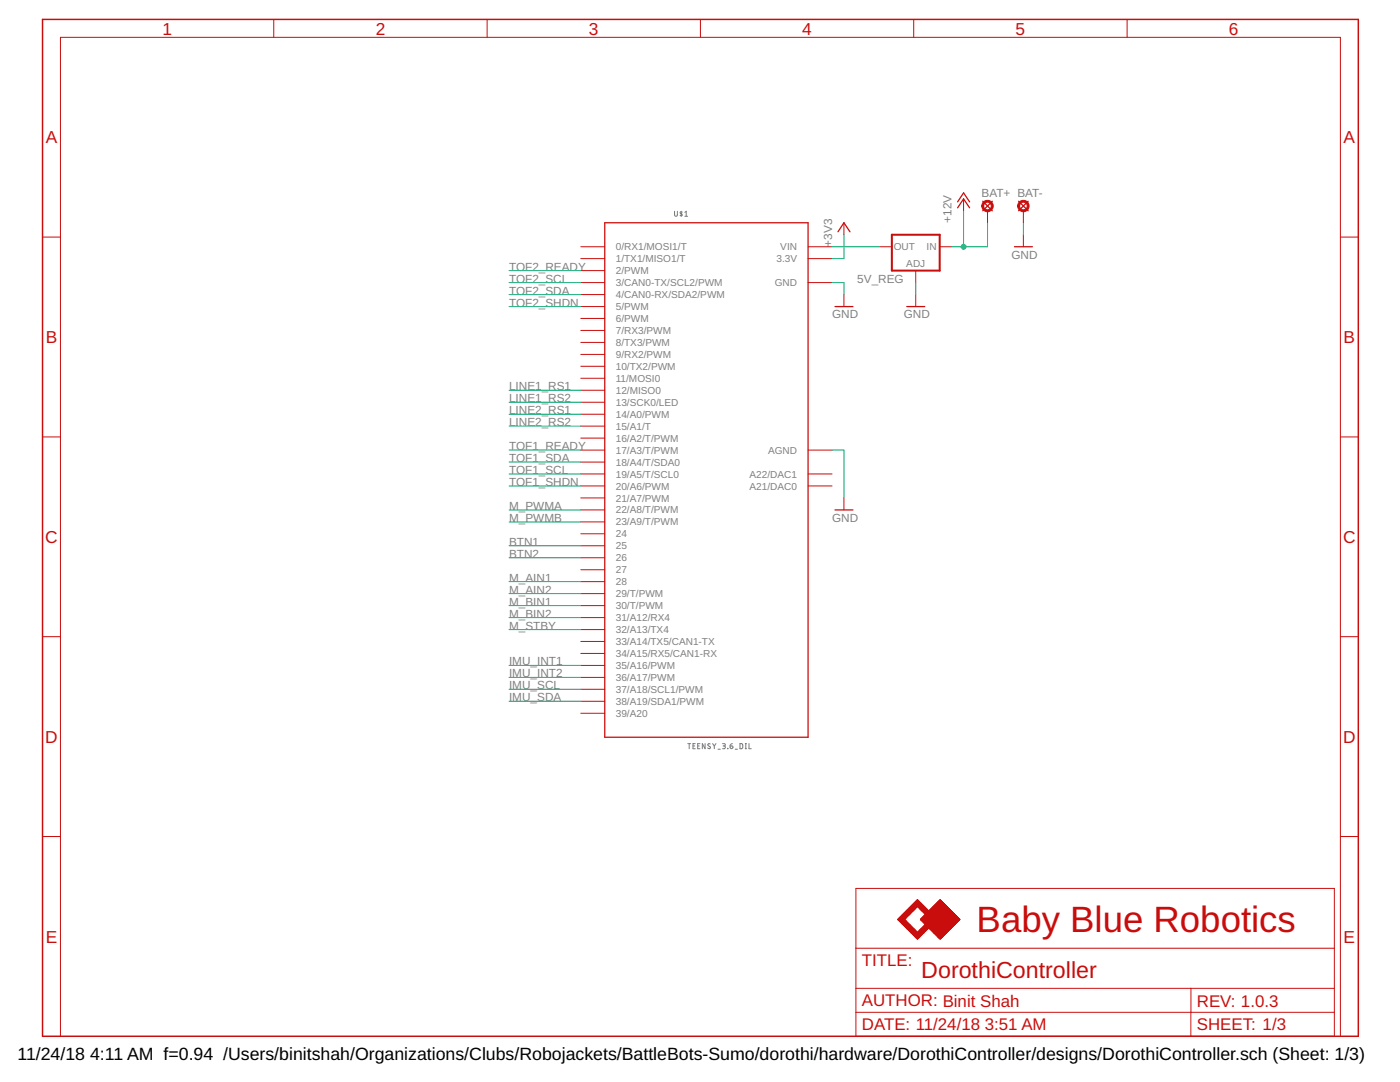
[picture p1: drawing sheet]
<svg xmlns="http://www.w3.org/2000/svg" width="279mm" height="216mm" viewBox="0 0 279 216" stroke-linecap="round" stroke-linejoin="round" font-family="sans-serif">
<g fill="none" stroke="#808080" stroke-width=".21">
<path d="M134.6 42.2v.7l.3 .3 .2-.2 .1-.8M136 42.2v1M136.2 42.3h-.3l-.2 .1 .4 .4v.2h-.4M136.7 42.4l.2-.2v1M136.7 43.2h.5M137.3 148.4h.5M137.5 148.4v1M138.3 148.8h.3M138.7 148.4h-.4v1h.4M139.2 148.8h.4M139.7 148.4h-.5v1h.5M140.7 148.4v1l-.5-1v1"/>
<path d="M141.7 148.5l-.2-.1-.2 .2 .5 .5v.2l-.2 .1-.4-.2M142.2 148.4l.4 .5M142.6 148.9v.5M142.9 148.4l-.3 .5M143.3 149.5h.4M144.2 148.4l.5 .1v.3h-.4M144.5 148.8l.2 .1 .1 .3-.2 .2h-.4M145.2 149.4h.1M145.7 148.8h.3a.28 .28 0 0 1 .3 .4 .28 .28 0 0 1-.3 .2 .28 .28 0 0 1-.3-.3zM146.2 148.4l-.4 .1-.1 .3M146.7 149.5h.5M147.7 148.4h.4l.1 .2v.5l-.1 .3h-.4z"/>
<path d="M148.7 148.4h.3M148.7 149.4h.3M148.8 148.4v1M149.5 148.4v1h.4"/>
</g>
<path d="M8.5 3.9h262.6v202.9h-262.6z" fill="none" stroke="#c90d0c" stroke-width=".3"/>
<g fill="none" stroke="#c90d0c" stroke-width=".2">
<path d="M54.6 3.9v3.6M97.2 3.9v3.6M139.8 3.9v3.6M182.4 3.9v3.6M224.9 3.9v3.6M192.3 39.7v2.4M8.5 47.3h3.6M115.9 58.8h4.8M115.9 56.4h4.8M115.9 54h4.8M115.9 51.6h4.8M115.9 49.2h4.8"/>
<path d="M161.3 56.4h4.8M161.3 51.6h4.8M161.3 49.2h4.8M168.4 44.4v2.4M168.4 58.8v2.4M175.6 49.2h2.4M182.8 54v2.4M182.8 58.8v2.4M187.5 49.2h2.4M197.1 42.1v2.3M204.2 42.1v2.3M204.2 46.8v2.4"/>
<path d="M267.5 47.3h3.6M115.9 77.9h4.8M115.9 75.5h4.8M115.9 73.1h4.8M115.9 70.7h4.8M115.9 68.3h4.8M115.9 65.9h4.8M115.9 63.5h4.8M115.9 61.2h4.8M8.5 87.2h3.6M115.9 89.8h4.8M115.9 99.4h4.8"/>
<path d="M115.9 97h4.8M115.9 94.6h4.8M115.9 92.2h4.8M115.9 87.4h4.8M115.9 85h4.8M115.9 82.7h4.8M115.9 80.3h4.8M161.3 89.8h4.8M161.3 97h4.8M161.3 94.6h4.8M168.4 99.4v2.3M267.5 87.2h3.6"/>
<path d="M115.9 104.1h4.8M115.9 101.7h4.8M115.9 106.5h4.8M115.9 108.9h4.8M115.9 111.3h4.8M115.9 113.7h4.8M115.9 116.1h4.8M115.9 118.4h4.8M8.5 127h3.6M115.9 120.8h4.8M115.9 123.2h4.8M115.9 125.6h4.8"/>
<path d="M115.9 128h4.8M115.9 130.4h4.8M115.9 132.8h4.8M115.9 135.2h4.8M115.9 137.5h4.8M115.9 139.9h4.8M267.5 127h3.6M115.9 142.3h4.8M8.5 166.9h3.6M170.8 177.3h95.5v29.5h-95.5zM182.6 180h.9M182.7 179.9h.8"/>
<path d="M182.8 179.9h.7M182.8 179.8h.6M182.9 179.8h.4M182.9 179.7h.4M183 179.6h.2M183.1 179.5h.1M187.2 180h.9M187.2 179.9h.8M187.3 179.9h.7M187.3 179.8h.6M187.4 179.8h.5M187.4 179.7h.4"/>
<path d="M187.5 179.7h.3M187.5 179.6h.2M187.6 179.6h.1M187.6 179.5h.1M267.5 166.9h3.6M170.8 197.2h95.5M170.8 189.2h95.5M179.2 183.5h1.4M179.2 183.5l1.4 .1M179.3 183.6h1.4M179.3 183.6l1.4 .1M179.4 183.7h1.4"/>
<path d="M179.5 183.7l1.3 .1M179.5 183.8h1.4M179.5 183.1h1.4M179.5 183.8l1.4 .1M179.6 183.9h1.4M179.6 183.9l1.4 .1M179.7 184h1.4M179.7 184l1.4 .1M179.8 184.1h1.4M179.9 184.1l1.3 .1M179.9 184.2h1.4M179.9 184.2l1.4 .1"/>
<path d="M180 184.3h1.4M180 184.3l1.4 .1M180.1 184.4h1.4M180.1 184.4l1.4 .1M180.2 184.5h1.4M180.2 184.5l1.4 .1M180.3 184.6h1.4M180.3 184.6l1.4 .1M180.4 184.7h1.4M180.4 182.2h1.4M180.4 184.7l1.4 .1M180.5 184.8h1.4"/>
<path d="M180.5 183.5h-1.3M180.6 184.8l1.3 .1M180.6 184.9h1.3M180.6 183.4h-1.4M180.6 184.9l1.4 .1M180.6 183.3l-1.3 .1M180.7 185h1.4M180.7 183.3h-1.4M180.7 185l1.4 .1M180.7 183.2l-1.3 .1M180.8 185.1h1.4M180.8 183.2h-1.4"/>
<path d="M180.8 185.1l1.4 .1M180.8 183.1l-1.3 .1M180.9 185.2h1.3M180.9 185.2l1.4 .1M180.9 183l-1.3 .1M181 185.3h1.4M181 183h-1.4M181 185.3l1.4 .1M181 182.9l-1.3 .1M181.1 185.4h1.4M181.1 182.9h-1.4M181.1 182.8l-1.4 .1"/>
<path d="M181.1 185.4l1.4 .1M181.2 182.8h-1.4M181.2 185.5h1.4M181.2 182.8h-1.3M181.3 185.5l1.3 .1M181.3 185.6h1.3M181.3 182.7h-1.4M181.3 185.6l1.4 .1M181.3 182.6l-1.3 .1M181.4 185.7h1.4M181.4 182.6h-1.4M181.4 185.7l1.4 .1"/>
<path d="M181.4 182.5l-1.3 .1M181.5 185.8h1.4M181.5 182.5h-1.4M181.5 185.8l1.4 .1M181.5 182.4l-1.4 .1M181.6 185.9h1.3M181.6 182.4h-1.4M181.6 185.9l1.4 .1M181.6 182.4h-1.3M181.7 186h1.3M181.7 182.3h-1.4M181.7 180.9h2.8"/>
<path d="M181.7 186h2.8M181.7 182.2l-1.3 .1M181.8 186.1h2.6M181.8 180.9h2.6M181.8 180.8h2.6M181.8 182.1l-1.4 .1M181.9 186.2h2.4M181.9 182.1h-1.4M181.9 182.1h-1.3M181.9 180.7h2.4M182 182h-1.4M182 186.3h2.2"/>
<path d="M182 180.6h2.2M182 181.9l-1.3 .1M182.1 180.6h2M182.1 181.9h-1.4M182.1 186.4h2M182.1 180.5h2M182.1 181.8l-1.3 .1M182.2 180.5h1.8M182.2 186.5h1.8M182.2 181.8h-1.4M182.2 180.4h1.8M182.2 181.7l-1.3 .1"/>
<path d="M182.3 186.6h1.6M182.3 181.7h-1.4M182.3 180.3h1.6M182.3 181.7h-1.3M182.4 180.3h1.5M182.4 186.7h1.4M182.4 181.6h-1.4M182.4 180.2h1.4M182.4 181.5l-1.3 .1M182.5 180.2h1.2M182.5 186.8h1.2M182.5 181.5h-1.4"/>
<path d="M182.5 180.1h1.2M182.5 181.4l-1.4 .1M182.6 186.9h1M182.6 181.4h-1.4M182.6 180h1M182.6 181.4h-1.3M182.7 187h.8M182.7 181.3h-1.4M182.7 181.3h-1.3M182.8 187.1h.6M182.8 181.2h-1.4M182.8 181.1l-1.3 .1"/>
<path d="M182.9 181.1h-1.4M182.9 187.2h.4M182.9 181l-1.4 .1M183 181h-1.4M183 187.3h.2M183 181h-1.3M183.1 187.4h.1M183.2 181h1.4M183.3 181l1.4 .1M183.3 181.1h1.4M183.4 181.1l1.3 .1M183.4 181.2h1.4"/>
<path d="M183.5 181.3h1.3M183.5 181.3h1.4M183.6 186.9l-1 .1M183.6 181.4h1.4M183.7 181.4l1.4 .1M183.7 183.5h7.9M183.7 183.4h7.8M183.7 181.5h1.4M183.7 183.5h7.8M183.8 181.5l1.3 .1M183.8 183.4h7.7M183.8 183.6h7.7"/>
<path d="M183.8 181.6h1.4M183.8 183.3h7.6M183.9 183.6h7.5M183.9 181.7h1.4M183.9 183.3h7.5M183.9 183.7h7.4M183.9 183.2h7.4M184 181.7l5.9 .1M184 183.7h7.3M184 183.2h7.3M184 183.8h7.2M184 181.8h5.9"/>
<path d="M184 183.1h7.2M184.1 183.8h7.1M184.1 183.1h7.1M184.1 181.8l5.9 .1M184.1 183.9h7M184.1 183h7M184.1 181.9h5.9M184.2 183.9h6.9M184.2 183h6.9M184.2 181.9l5.9 .1M184.2 184h6.9M184.2 182.9h6.8"/>
<path d="M184.2 182h5.9M184.3 184h6.7M184.3 182.9h6.7M184.3 182.1h5.9M184.3 184.1h6.6M184.3 182.8h6.6M184.4 184.1h6.5M184.4 182.8h6.5M184.4 182.1l5.9 .1M184.4 184.2h6.4M184.4 182.7h6.4M184.4 182.2h5.9"/>
<path d="M184.5 182.2l5.9 .1M184.5 182.7h6.3M184.5 186h-1.3M184.5 184.3h6.2M184.5 182.3h5.9M184.5 182.6h6.2M184.6 184.3h6.1M184.6 185.9l-1.4 .1M184.6 182.4h5.9M184.6 184.4h6.1M184.6 182.6h6.1M184.6 185.9h-1.3"/>
<path d="M184.6 182.5h6M184.7 185.8l-1.4 .1M184.7 184.4h5.9M184.7 182.4l5.9 .1M184.7 185.8h-1.4M184.8 185.7l-1.4 .1M184.8 185.7h-1.3M184.9 185.6l-1.4 .1M184.9 185.6h-1.4M185 185.5l-1.4 .1M185 185.5h-1.4M185.1 185.4l-1.4 .1"/>
<path d="M185.1 185.4h-1.4M185.2 185.3l-1.4 .1M185.2 185.3h-1.3M185.3 185.2l-1.4 .1M185.3 185.2h-1.3M185.4 185.2h4.4M185.4 181.7h4.4M185.5 181.7h4.3M185.5 185.3h4.3M185.5 181.6h4.2M185.5 185.3h4.2M185.6 185.4h4.1"/>
<path d="M185.6 181.6h4.1M185.6 181.5h4M185.7 185.4h3.9M185.7 181.5h3.9M185.7 185.5h3.8M185.7 181.4h3.8M185.8 185.5h3.7M185.8 181.4h3.7M185.8 185.6h3.6M185.8 181.3h3.6M185.9 185.6h3.5M185.9 181.3h3.5"/>
<path d="M185.9 185.7h3.4M185.9 181.2h3.4M186 185.7h3.3M186 181.2h3.3M186 185.8h3.3M186 181.1h3.2M186.1 185.8h3.1M186.1 181.1h3.1M186.1 185.9h3M186.1 181h3M186.2 185.9h2.9M186.2 181h2.9"/>
<path d="M186.2 180.9h2.8M186.2 186h2.8M186.3 186.1h2.7M186.3 180.9h2.7M186.3 180.8h2.6M186.4 186.1h2.5M186.4 180.8h2.5M186.4 186.2h2.5M186.4 180.7h2.4M186.5 186.2h2.3M186.5 180.7h2.3M186.5 186.3h2.2"/>
<path d="M186.5 180.6h2.2M186.6 186.3h2.1M186.6 180.6h2.1M186.6 186.4h2M186.6 180.5h2M186.7 186.4h1.9M186.7 180.5h1.9M186.7 186.5h1.9M186.7 180.4h1.8M186.8 186.5h1.7M186.8 180.4h1.7M186.8 186.6h1.6"/>
<path d="M186.8 180.3h1.6M186.9 186.6h1.5M186.9 180.3h1.5M186.9 186.7h1.4M186.9 180.2h1.4M187 186.7h1.3M187 180.2h1.3M187 186.8h1.3M187 180.1h1.2M187.1 186.8h1.1M187.1 180.1h1.1M187.1 180h1"/>
<path d="M187.2 186.9h.9M187.2 187h.8M187.3 187.1h.7M187.3 187.1h.6M187.4 187.2h.5M187.5 187.2h.3M187.5 187.3h.2M187.6 187.3h.1M187.6 187.4h.1M188.2 186.9h-1.1M189 186h-2.8M189.9 185.1l-5.9 .1"/>
<path d="M189.9 185.1h-5.9M190 185l-5.9 .1M190 185h-5.9M190.1 184.9l-5.9 .1M190.1 184.9h-5.8M190.2 184.8l-5.9 .1M190.2 184.8h-5.9M190.3 184.7l-5.9 .1M190.4 184.7h-6M190.4 184.6l-5.9 .1M190.4 184.6h-5.9M190.5 184.5l-5.9 .1"/>
<path d="M190.6 184.5h-6M237.7 197.2v4.8M12.1 206.8v-199.3h255.4v199.3M170.8 202h95.5M237.7 202v4.8"/>
</g>
<path d="M120.7 44.4h40.6v102.7h-40.6zM167.2 46.2l1.2-1.8 1.2 1.8M191.1 41.5l1.2-1.8 1.2 1.8M191.1 40.3l1.2-1.8 1.2 1.8M196.1 40.2l1.9 1.9M198 40.2l-1.9 1.9M202.5 49.2h3.5M203.3 40.2l1.9 1.9M205.2 40.2l-1.9 1.9M166.6 61.2h3.6M181 61.2h3.6M166.6 101.7h3.6" fill="none" stroke="#c90d0c" stroke-width=".25"/>
<g fill="#c90d0c" stroke="#c90d0c" stroke-width=".2">
<path d="M196.3 40.2a1.15 1.15 0 0 1 1.8 .4 1.15 1.15 0 0 1-.7 1.6 1.15 1.15 0 0 1-1.5-1.1h.4a.76 .76 0 0 1 1.1-.6 .76 .76 0 0 1 .2 1.2 .76 .76 0 0 1-1.3-.4v-.2h-.4z" fill-rule="evenodd"/>
<path d="M203.5 40.2a1.14 1.14 0 0 1 1.8 .4 1.14 1.14 0 0 1-.8 1.6 1.14 1.14 0 0 1-1.4-1.1h.4a.76 .76 0 0 1 1-.7 .76 .76 0 0 1 .3 1.2 .76 .76 0 0 1-1.3-.3v-.2h-.4z" fill-rule="evenodd"/>
</g>
<path d="M178 46.8h9.5v7.2h-9.5z" fill="none" stroke="#c90d0c" stroke-width=".4"/>
<g fill="none" stroke="#0dab76" stroke-width=".2">
<path d="M101.6 56.4h14.3M101.6 58.8h14.3M101.6 54h14.3M166.1 56.4h2.3v2.4M166.1 49.2h9.5M168.4 46.8v4.8h-2.3M182.8 56.4v2.4M192.3 42.1v7.1M197.1 44.4v4.8h-7.2M204.2 44.4v2.4M101.6 61.2h14.3M101.6 77.9h14.3"/>
<path d="M101.6 92.2h14.3M101.6 94.6h14.3M101.6 85h14.3M101.6 82.7h14.3M101.6 97h14.3M101.6 89.8h14.3M101.6 80.3h14.3M166.1 89.8h2.3v9.6M101.6 118.4h14.3M101.6 116.1h14.3M101.6 101.7h14.3M101.6 104.1h14.3"/>
<path d="M101.6 111.3h14.3M101.6 108.9h14.3M101.6 137.5h14.3M101.6 139.9h14.3M101.6 125.6h14.3M101.6 123.2h14.3M101.6 120.8h14.3M101.6 135.2h14.3M101.6 132.8h14.3"/>
</g>
<circle cx="192.3" cy="49.2" r=".49" fill="#0dab76" stroke="#0dab76" stroke-width=".2"/>
<text font-size="7.3" fill="#c90d0c" x="194.9" y="186.1">Baby Blue Robotics</text>
<text font-size="4.6" fill="#c90d0c" x="183.9" y="195.1">DorothiController</text>
<g font-size="3.5" fill="#c90d0c">
<text x="32.4" y="6.9">1</text>
<text x="75" y="6.9">2</text>
<text x="117.5" y="6.9">3</text>
<text x="160.1" y="6.9">4</text>
<text x="202.7" y="6.9">5</text>
<text x="245.3" y="6.9">6</text>
<text x="9.1" y="28.6">A</text>
<text x="268.2" y="28.6">A</text>
<text x="9.1" y="68.5">B</text>
<text x="268.2" y="68.5">B</text>
<text x="9" y="108.3">C</text>
<text x="268" y="108.3">C</text>
<text x="9" y="148.2">D</text>
<text x="268" y="148.2">D</text>
<text x="9.1" y="188.1">E</text>
<text x="268.2" y="188.1">E</text>
</g>
<g font-size="3.5">
<text x="3.5" y="211.4">11/24/18</text>
<text x="18" y="211.4">4:11 AM f=0.94 /Users/binitshah/Organizations/Clubs/Robojackets/BattleBots-Sumo/dorothi/hardware/DorothiController/designs/DorothiController.sch (Sheet: 1/3)</text>
</g>
<g font-size="3.4" fill="#c90d0c">
<text x="172" y="192.8">TITLE:</text>
<text x="172" y="200.8">AUTHOR: Binit Shah</text>
<text x="238.9" y="200.9">REV: 1.0.3</text>
<text x="172" y="205.6">DATE: 11/24/18</text>
<text x="196.5" y="205.6">3:51 AM</text>
<text x="238.9" y="205.6">SHEET: 1/3</text>
</g>
<g font-size="2.3" fill="#808080">
<text x="195.9" y="39.3">BAT+ BAT-</text>
<text x="189.9" y="44.5" transform="rotate(-90 189.9 44.5)">+12V</text>
<text x="166" y="49.2" transform="rotate(-90 166 49.2)">+3V3</text>
<text x="201.9" y="51.6">GND</text>
<text x="101.6" y="56.4">TOF2_SCL</text>
<text x="101.6" y="58.8">TOF2_SDA</text>
<text x="101.6" y="54">TOF2_READY</text>
<text x="171.1" y="56.4">5V_REG</text>
<text x="101.6" y="61.2">TOF2_SHDN</text>
<text x="166" y="63.5">GND</text>
<text x="180.4" y="63.5">GND</text>
<text x="101.6" y="77.9">LINE1_RS1</text>
<text x="101.6" y="82.6">LINE2_RS1</text>
<text x="101.6" y="80.3">LINE1_RS2</text>
<text x="101.6" y="85">LINE2_RS2</text>
<text x="101.6" y="89.8">TOF1_READY</text>
<text x="101.6" y="92.2">TOF1_SDA</text>
<text x="101.6" y="94.6">TOF1_SCL</text>
<text x="101.6" y="101.7">M_PWMA</text>
<text x="101.6" y="97">TOF1_SHDN</text>
<text x="101.6" y="104.1">M_PWMB</text>
<text x="166" y="104.1">GND</text>
<text x="101.6" y="111.3">BTN2</text>
<text x="101.6" y="108.9">BTN1</text>
<text x="101.6" y="118.5">M_AIN2</text>
<text x="101.6" y="116.1">M_AIN1</text>
<text x="101.6" y="125.6">M_STBY</text>
<text x="101.6" y="123.2">M_BIN2</text>
<text x="101.6" y="120.8">M_BIN1</text>
<text x="101.6" y="137.6">IMU_SCL</text>
<text x="101.6" y="135.2">IMU_INT2</text>
<text x="101.6" y="132.8">IMU_INT1</text>
<text x="101.6" y="139.9">IMU_SDA</text>
</g>
<g font-size="2" fill="#808080">
<text x="122.9" y="52.3">1/TX1/MISO1/T</text>
<text x="122.9" y="49.9">0/RX1/MOSI1/T</text>
<text x="154.9" y="52.3">3.3V</text>
<text x="155.7" y="49.9">VIN</text>
<text x="178.4" y="49.8">OUT</text>
<text x="180.9" y="53.3">ADJ</text>
<text x="184.9" y="49.8">IN</text>
<text x="122.9" y="59.5">4/CAN0-RX/SDA2/PWM</text>
<text x="122.9" y="57.1">3/CAN0-TX/SCL2/PWM</text>
<text x="122.9" y="54.7">2/PWM</text>
<text x="154.6" y="57.1">GND</text>
<text x="122.9" y="64.3">6/PWM</text>
<text x="122.9" y="61.9">5/PWM</text>
<text x="122.9" y="71.4">9/RX2/PWM</text>
<text x="122.9" y="69">8/TX3/PWM</text>
<text x="122.9" y="66.7">7/RX3/PWM</text>
<text x="122.9" y="76.2">11/MOSI0</text>
<text x="122.9" y="73.8">10/TX2/PWM</text>
<text x="122.9" y="78.6">12/MISO0</text>
<text x="122.9" y="83.4">14/A0/PWM</text>
<text x="122.9" y="81">13/SCK0/LED</text>
<text x="122.9" y="88.1">16/A2/T/PWM</text>
<text x="122.9" y="85.7">15/A1/T</text>
<text x="122.9" y="95.3">19/A5/T/SCL0</text>
<text x="122.9" y="92.9">18/A4/T/SDA0</text>
<text x="122.9" y="90.5">17/A3/T/PWM</text>
<text x="149.6" y="95.3">A22/DAC1</text>
<text x="153.3" y="90.5">AGND</text>
<text x="122.9" y="100.1">21/A7/PWM</text>
<text x="122.9" y="97.7">20/A6/PWM</text>
<text x="149.6" y="97.7">A21/DAC0</text>
<text x="122.9" y="104.8">23/A9/T/PWM</text>
<text x="122.9" y="102.5">22/A8/T/PWM</text>
<text x="122.9" y="107.2">24</text>
<text x="122.9" y="109.6">25</text>
<text x="122.9" y="112">26</text>
<text x="122.9" y="114.4">27</text>
<text x="122.9" y="116.8">28</text>
<text x="122.9" y="119.2">29/T/PWM</text>
<text x="122.9" y="121.6">30/T/PWM</text>
<text x="122.9" y="123.9">31/A12/RX4</text>
<text x="122.9" y="126.3">32/A13/TX4</text>
<text x="122.9" y="128.7">33/A14/TX5/CAN1-TX</text>
<text x="122.9" y="131.1">34/A15/RX5/CAN1-RX</text>
<text x="122.9" y="133.5">35/A16/PWM</text>
<text x="122.9" y="135.9">36/A17/PWM</text>
<text x="122.9" y="138.3">37/A18/SCL1/PWM</text>
<text x="122.9" y="140.7">38/A19/SDA1/PWM</text>
<text x="122.9" y="143">39/A20</text>
</g>
</svg>
